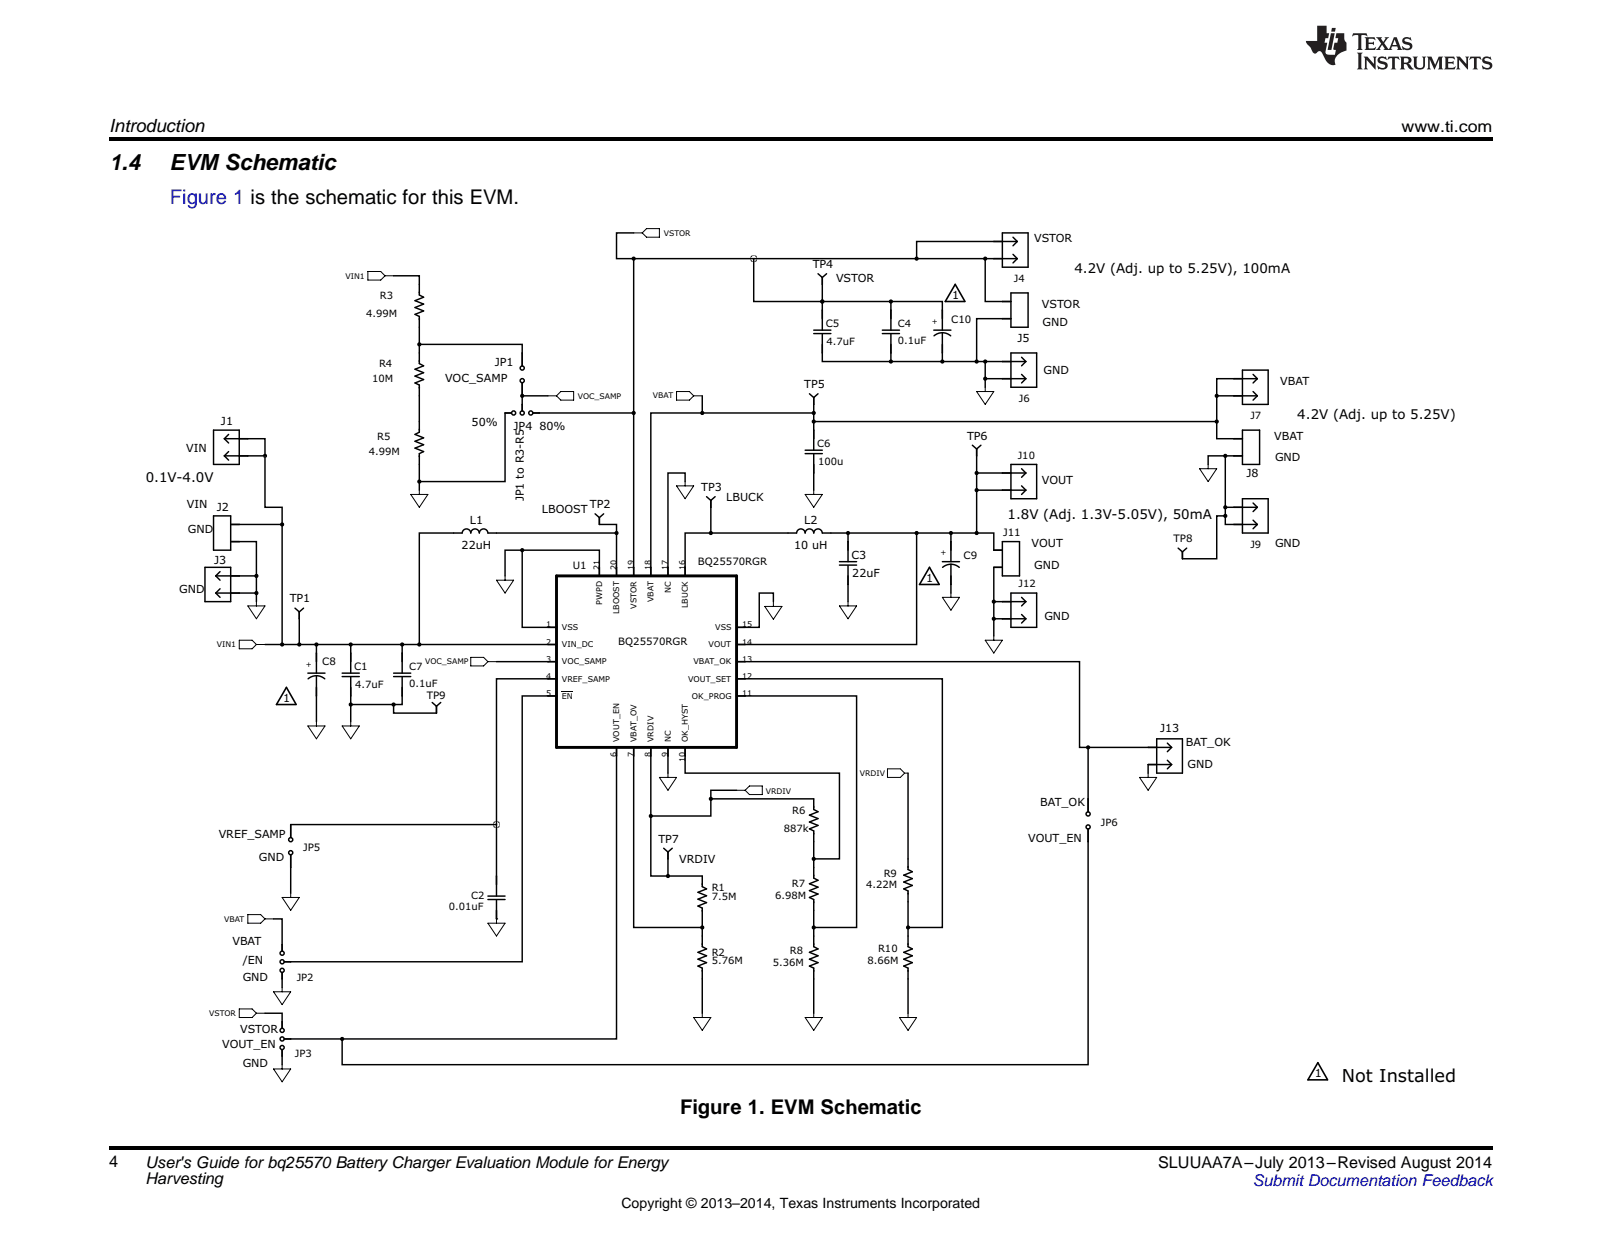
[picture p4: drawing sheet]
<svg xmlns="http://www.w3.org/2000/svg" width="279mm" height="216mm" viewBox="0 0 279 216" stroke-linecap="round" stroke-linejoin="round" font-family="sans-serif">
<g fill="#000">
<path d="M19 24h241.3v.6h-241.3zM72.9 59.8l-.1 .3zM110.2 45.1h.3l-.2 .2zM110.3 44.9l-.1 .2zM110.5 44.8v.6l-.2-.1 .4-.4zM110.3 44.9l.2-.1v.6l.2-.1zM110.7 44.9l.1 .2h-.3zM110.8 45.1l-.1 .2zM143.1 52.6h.3l-.2 .2zM143.2 52.4l-.1 .2zM143.4 52.3v.6l-.2-.1 .4-.4zM143.2 52.4l.2-.1v.6l.2-.1z"/>
<path d="M143.6 52.4l.1 .2h-.3zM143.7 52.6l-.1 .2zM155.1 52.6h.3l-.2 .2zM155.2 52.4l-.1 .2zM155.4 52.3l.2 .1-.4 .4 .2 .1zM155.2 52.4l.4 .4-.2 .1v-.6zM155.4 52.6l.2-.2 .1 .2zM155.7 52.6l-.1 .2zM159.6 45.1h.3l-.2 .2zM159.7 44.9l-.1 .2zM159.9 44.8l.2 .1-.4 .4 .2 .1zM159.7 44.9l.4 .4-.2 .1v-.6z"/>
<path d="M159.9 45.1l.2-.2 .1 .2zM160.2 45.1l-.1 .2zM171.5 45.1h.3l-.2 .2zM171.6 44.9l-.1 .2zM171.8 44.8l.2 .1-.4 .4 .2 .1zM171.6 44.9l.4 .4-.2 .1v-.6zM171.8 45.1l.2-.2 .1 .2zM172.1 45.1l-.1 .2zM72.8 60.1h.3l-.2 .2zM73.1 59.8h.2l-.4 .5 .2 .1zM72.9 59.8l.4 .5-.2 .1v-.6zM73.1 60.1l.2-.3 .1 .3z"/>
<path d="M73.4 60.1l-.1 .2zM90.8 69h.3l-.2 .2zM90.9 68.8l-.1 .2zM91.1 68.7v.6l-.2-.1 .4-.4zM90.9 68.8l.2-.1v.6l.2-.1zM91.1 69l.2-.2 .1 .2zM91.4 69l-.1 .2zM110.2 72h.3l-.2 .2zM110.3 71.8l-.1 .2zM110.5 71.7v.6l-.2-.1 .4-.4zM110.3 71.8l.2-.1v.6l.2-.1zM110.7 71.8l.1 .2h-.3z"/>
<path d="M110.8 72l-.1 .2zM122.2 72h.3l-.2 .2zM122.3 71.8l-.1 .2zM122.5 71.7l.2 .1-.4 .4 .2 .1zM122.3 71.8l.4 .4-.2 .1v-.6zM122.5 72l.2-.2 .1 .2zM122.8 72l-.1 .2zM141.6 72h.3l-.2 .2zM141.6 73.5h.3l-.2 .2zM141.7 71.8l-.1 .2zM141.9 71.7v.6l-.2-.1 .4-.4zM141.7 73.3l-.1 .2z"/>
<path d="M141.9 73.2v.6l-.2-.1 .4-.4zM141.7 71.8l.2-.1v.6l.2-.1zM142.1 71.8l.1 .2h-.3zM141.7 73.3l.2-.1v.6l.2-.1zM141.9 73.5l.2-.2 .1 .2zM142.2 72l-.1 .2zM142.2 73.5l-.1 .2zM155.1 63h.3l-.2 .3zM155.2 62.8l-.1 .2zM155.4 62.8v.5h-.2l.4-.5zM155.2 62.8h.2v.5h.2zM155.4 63l.2-.2 .1 .2z"/>
<path d="M155.7 63l-.1 .3zM164.1 63h.3l-.3 .3zM164.1 62.8v.2zM164.4 62.8v.5h-.3l.5-.5zM164.1 62.8h.3v.5h.2zM164.6 62.8v.2h-.2zM164.6 63v.3zM170 63h.3l-.2 .3zM170.1 62.8l-.1 .2zM170.3 62.8v.5h-.2l.4-.5zM170.1 62.8h.2v.5h.2zM170.5 62.8l.1 .2h-.3z"/>
<path d="M170.6 63l-.1 .3zM171.5 66h.3l-.2 .2zM171.5 63h.3l-.2 .3zM171.6 65.8l-.1 .2zM171.8 65.7l.2 .1-.4 .4 .2 .1zM171.6 62.8l-.1 .2zM171.8 62.8h.2l-.4 .5h.2zM171.6 65.8l.4 .4-.2 .1v-.6zM171.8 66l.2-.2 .1 .2zM171.6 62.8l.4 .5h-.2v-.5zM171.8 63l.2-.2 .1 .2zM172.1 66l-.1 .2z"/>
<path d="M172.1 63l-.1 .3zM211.9 73.5h.3l-.2 .2zM211.9 69h.3l-.2 .2zM212 73.3l-.1 .2zM212.2 73.2l.2 .1-.4 .4 .2 .1zM212 68.8l-.1 .2zM212.2 68.7l.2 .1-.4 .4 .2 .1zM212 73.3l.4 .4-.2 .1v-.6zM212.2 73.5l.2-.2 .1 .2zM212 68.8l.4 .4-.2 .1v-.6zM212.2 69l.2-.2 .1 .2zM212.5 73.5l-.1 .2z"/>
<path d="M212.5 69l-.1 .2zM213.4 79.5h.3l-.2 .2zM213.5 79.3l-.1 .2zM213.5 79.3l.4 .4h-.4l.2 .1v-.6zM213.7 79.5l.2-.2 .1 .2zM213.7 79.2l.2 .1zM214 79.5l-.1 .2zM48.9 91.5h.3l-.2 .2zM49 91.3l-.1 .2zM49.2 91.2l.2 .1-.4 .4 .2 .1zM49 91.3l.4 .4-.2 .1v-.6zM49.2 91.5l.2-.2 .1 .2z"/>
<path d="M49.5 91.5l-.1 .2zM72.8 84h.3l-.2 .2zM72.9 83.8l-.1 .2zM73.1 83.7l.2 .1-.4 .4 .2 .1zM72.9 83.8l.4 .4-.2 .1v-.6zM73.1 84l.2-.2 .1 .2zM73.4 84l-.1 .2zM90.8 95.9h.3l-.2 .3zM90.9 95.7l-.1 .2zM91.1 95.7v.5h-.2l.4-.5zM90.9 95.7h.2v.5h.2zM91.1 95.9l.2-.2 .1 .2z"/>
<path d="M91.4 95.9l-.1 .3zM123.7 93h.3l-.2 .2zM124 92.7v.6l-.2-.1 .4-.5zM123.8 92.7h.2v.6l.2-.1zM124.3 93l-.1 .2zM159.9 92.7h.2l-.4 .5 .2 .1zM159.7 92.7l.4 .5-.2 .1v-.6zM170 82.5h.3l-.2 .2zM170 85.5h.3l-.2 .2zM170.1 82.3l-.1 .2zM170.3 82.2v.6l-.2-.1 .4-.4zM170.3 92.7v.6l-.2-.1 .4-.5z"/>
<path d="M170.1 85.3l-.1 .2zM170.3 85.2v.6l-.2-.1 .4-.4zM170.1 82.3l.2-.1v.6l.2-.1zM170.3 82.5l.2-.2 .1 .2zM170.1 92.7h.2v.6l.2-.1zM170.1 85.3l.2-.1v.6l.2-.1zM170.5 85.3l.1 .2h-.3zM170.6 82.5l-.1 .2zM170.6 85.5l-.1 .2zM213.4 90h.3l-.2 .2zM213.4 88.5h.3l-.2 .2zM213.5 89.8l-.1 .2z"/>
<path d="M213.5 89.8l.4 .4h-.4l.2 .1v-.6zM213.5 88.3l-.1 .2zM213.5 88.3l.4 .4h-.4l.2 .1v-.6zM213.7 90l.2-.2 .1 .2zM213.7 88.5l.2-.2 .1 .2zM213.7 89.7l.2 .1zM214 90l-.1 .2zM213.7 88.2l.2 .1zM214 88.5l-.1 .2zM44.4 100.4h.3l-.2 .2zM44.4 103.4h.3l-.2 .2zM44.5 100.2l-.1 .2z"/>
<path d="M44.7 100.1l.2 .1-.4 .4 .2 .1zM44.5 103.2l-.1 .2zM44.7 103.1l.2 .1-.4 .4 .2 .1zM44.5 100.2l.4 .4-.2 .1v-.6zM44.7 100.4l.2-.2 .1 .2zM44.5 103.2l.4 .4-.2 .1v-.6zM44.7 103.4l.2-.2 .1 .2zM45 100.4l-.1 .2zM45 103.4l-.1 .2zM48.9 112.4h.3l-.2 .2zM49 112.2l-.1 .2zM49.2 112.1l.2 .1-.4 .4 .2 .1z"/>
<path d="M49 112.2l.2-.1v.6l.2-.1zM49.4 112.2l.1 .2h-.3zM49.5 112.4l-.1 .2zM51.9 112.4h.3l-.2 .2zM52 112.2l-.1 .2zM52.2 112.1v.6l-.2-.1 .4-.4zM52 112.2l.2-.1v.6l.2-.1zM52.4 112.2l.1 .2h-.3zM52.5 112.4l-.1 .2zM54.9 112.4h.3l-.2 .2zM55 112.2l-.1 .2zM55.2 112.1l.2 .1-.4 .4 .2 .1z"/>
<path d="M55 112.2l.2-.1v.6l.2-.1zM55.4 112.2l.1 .2h-.3zM55.5 112.4l-.1 .2zM60.9 112.4h.3l-.2 .2zM61 112.2l-.1 .2zM61.2 112.1l.2 .1-.4 .4 .2 .1zM61 112.2l.2-.1v.6l.2-.1zM61.4 112.2l.1 .2h-.3zM61.5 112.4l-.1 .2zM69.8 112.4h.3l-.2 .2zM69.9 112.2l-.1 .2zM70.1 112.1l.3 .1-.5 .4 .2 .1z"/>
<path d="M69.9 112.2l.2-.1v.6l.3-.1zM70.4 112.2v.2h-.3zM70.4 112.4v.2zM72.8 112.4h.3l-.2 .2zM72.9 112.2l-.1 .2zM73.1 112.1l.2 .1-.4 .4 .2 .1zM72.9 112.2l.2-.1v.6l.2-.1zM73.3 112.2l.1 .2h-.3zM73.4 112.4l-.1 .2zM173.1 104.7l.2 .2h-.3l.1 .2 .2-.2h-.3zM173.1 107.7l-.1 .2h.3l-.2 .2-.1-.2h.3zM173.3 104.9v.3l-.2-.1z"/>
<path d="M173.3 104.9l-.2 .2zM173.3 107.9v.3l-.2-.1zM173.3 107.9l-.2 .2zM173.1 104.7l.2-.1v.3zM173.1 104.7l.2 .2zM173.1 107.7l.2-.1v.3zM173.1 107.7l.2 .2zM173.3 104.9v.3zM173.3 104.9l.2 .2-.2 .1 .2-.1zM173.3 104.6l.2 .1-.2 .2zM173.3 107.9v.3zM173.3 107.9l.2 .2-.2 .1 .2-.1z"/>
<path d="M173.3 107.6l.2 .1-.2 .2zM173.3 104.9h.3l-.1 .2zM173.3 107.9h.3l-.1 .2zM173.5 104.7l-.1 .2zM173.5 107.7l-.1 .2zM173.5 104.7l.1 .2zM173.5 107.7l.1 .2zM60.9 122.9h.3l-.2 .2zM61 122.7l-.1 .2zM61.2 122.6v.6l-.2-.1 .4-.4zM61 122.7l.4 .4-.2 .1v-.6zM61.4 122.7l.1 .2h-.3z"/>
<path d="M61.5 122.9l-.1 .2zM68.4 122.9h.2l-.2 .2zM68.4 122.7v.2zM68.6 122.6v.6l-.2-.1 .5-.4zM68.4 122.7l.2-.1v.6l.3-.1zM68.6 122.9l.3-.2v.2zM68.9 122.9v.2zM123.7 139.3h.3l-.2 .2zM123.8 139.1l-.1 .2zM124 139v.6l-.2-.1 .4-.4zM123.8 139.1l.4 .4-.2 .1v-.6zM124 139.3l.2-.2 .1 .2z"/>
<path d="M124.3 139.3l-.1 .2zM189.5 130.3h.3l-.2 .3zM189.6 130.1l-.1 .2zM189.8 130v.6h-.2l.4-.5zM189.6 130.1l.2-.1v.6h.2zM190 130.1l.1 .2h-.3zM190.1 130.3l-.1 .3zM113.2 142.3h.3l-.2 .2zM113.3 142.1l-.1 .2zM113.5 142l.2 .1-.4 .4 .2 .1zM113.3 142.1l.4 .4-.2 .1v-.6zM113.7 142.1l.1 .2h-.3z"/>
<path d="M113.8 142.3l-.1 .2zM116.2 152.8h.3l-.2 .2zM116.3 152.6l-.1 .2zM116.5 152.5l.2 .1-.4 .4 .2 .1zM116.3 152.6l.2-.1v.6l.2-.1zM116.5 152.8l.2-.2 .1 .2zM116.8 152.8l-.1 .2zM141.6 149.8h.3l-.2 .2zM141.7 149.6l-.1 .2zM141.9 149.5v.6l-.2-.1 .4-.4zM141.7 149.6l.2-.1v.6l.2-.1zM141.9 149.8l.2-.2 .1 .2z"/>
<path d="M142.2 149.8l-.1 .2zM122.2 161.7h.3l-.2 .3zM122.3 161.5l-.1 .2zM122.5 161.5h.2l-.4 .5h.2zM122.3 161.5l.4 .5h-.2v-.5zM122.5 161.7l.2-.2 .1 .2zM122.8 161.7l-.1 .3zM141.6 161.7h.3l-.2 .3zM141.7 161.5l-.1 .2zM141.9 161.5v.5h-.2l.4-.5zM141.7 161.5h.2v.5h.2zM142.1 161.5l.1 .2h-.3z"/>
<path d="M142.2 161.7l-.1 .3zM158.1 161.7h.3l-.2 .3zM158.2 161.5l-.1 .2zM158.4 161.5h.2l-.4 .5h.2zM158.2 161.5h.2v.5h.2zM158.4 161.7l.2-.2 .1 .2zM158.7 161.7l-.1 .3zM59.4 181.2h.3l-.2 .2zM59.5 181l-.1 .2zM59.7 180.9l.2 .1-.4 .4 .2 .1zM59.5 181l.2-.1v.6l.2-.1zM59.9 181l.1 .2h-.3z"/>
<path d="M60 181.2l-.1 .2zM19 200h241.3v.6h-241.3z"/>
<path d="M143.1 52.6l.1 .2 .2-.2zM143.6 52.4l.1 .2h-.3zM143.1 52.6a.36 .36 0 0 1 .7 0 .36 .36 0 0 1-.7 0zM143.4 52.3l.2 .1-.4 .4 .2 .1zM143.2 52.4l.2-.1v.6l.2-.1zM143.7 52.6l-.1 .2zM143.2 52.4l-.1 .2z"/>
<path d="M45.9 79.5l.1 .2 .2-.2zM46.2 79.5l.2-.2 .1 .2zM45.9 79.5a.36 .36 0 0 1 .7 0 .36 .36 0 0 1-.7 0zM46.2 79.2l.2 .1-.4 .4 .2 .1zM46 79.3l.2-.1v.6l.2-.1zM46.5 79.5l-.1 .2zM46 79.3l-.1 .2z"/>
<circle cx="110.5" cy="45.1" r=".36"/>
<circle cx="131.5" cy="45.1" r=".02"/>
<circle cx="143.4" cy="52.6" r=".36"/>
<circle cx="155.4" cy="52.6" r=".36"/>
<circle cx="159.9" cy="45.1" r=".36"/>
<circle cx="171.8" cy="45.1" r=".36"/>
<circle cx="73.1" cy="60.1" r=".36"/>
<circle cx="91.1" cy="69" r=".36"/>
<circle cx="110.5" cy="72" r=".36"/>
<circle cx="122.5" cy="72" r=".36"/>
<circle cx="141.9" cy="72" r=".36"/>
<circle cx="141.9" cy="73.5" r=".36"/>
<circle cx="155.4" cy="63" r=".36"/>
<circle cx="164.4" cy="63" r=".36"/>
<circle cx="170.3" cy="63" r=".36"/>
<circle cx="171.8" cy="66" r=".36"/>
<circle cx="171.8" cy="63" r=".36"/>
<circle cx="212.2" cy="73.5" r=".36"/>
<circle cx="212.2" cy="69" r=".36"/>
<circle cx="213.7" cy="79.5" r=".36"/>
<circle cx="49.2" cy="91.5" r=".36"/>
<circle cx="73.1" cy="84" r=".36"/>
<circle cx="91.1" cy="95.9" r=".36"/>
<circle cx="107.5" cy="93" r=".36"/>
<circle cx="124" cy="93" r=".36"/>
<circle cx="147.9" cy="93" r=".02"/>
<circle cx="147.9" cy="93" r=".36"/>
<circle cx="159.9" cy="93" r=".36"/>
<circle cx="165.8" cy="93" r=".36"/>
<circle cx="170.3" cy="85.5" r=".36"/>
<circle cx="170.3" cy="82.5" r=".36"/>
<circle cx="170.3" cy="93" r=".36"/>
<circle cx="213.7" cy="88.5" r=".36"/>
<circle cx="213.7" cy="90" r=".36"/>
<circle cx="44.7" cy="103.4" r=".36"/>
<circle cx="44.7" cy="100.4" r=".36"/>
<circle cx="49.2" cy="112.4" r=".36"/>
<circle cx="52.2" cy="112.4" r=".36"/>
<circle cx="55.2" cy="112.4" r=".36"/>
<circle cx="61.2" cy="112.4" r=".36"/>
<circle cx="70.1" cy="112.4" r=".36"/>
<circle cx="73.1" cy="112.4" r=".36"/>
<circle cx="173.3" cy="107.9" r=".36"/>
<circle cx="173.3" cy="104.9" r=".36"/>
<circle cx="61.2" cy="122.9" r=".36"/>
<circle cx="68.6" cy="122.9" r=".36"/>
<circle cx="124" cy="139.3" r=".36"/>
<circle cx="189.8" cy="130.3" r=".36"/>
<circle cx="86.6" cy="143.8" r=".02"/>
<circle cx="113.5" cy="142.3" r=".36"/>
<circle cx="116.5" cy="152.8" r=".36"/>
<circle cx="141.9" cy="149.8" r=".36"/>
<circle cx="122.5" cy="161.7" r=".36"/>
<circle cx="141.9" cy="161.7" r=".36"/>
<circle cx="158.4" cy="161.7" r=".36"/>
<circle cx="59.7" cy="181.2" r=".36"/>
</g>
<path d="M168.2 52.6h-3.3l1.7-3 1.7 3M163.8 101.9h-3.4l1.7-3 1.7 3M51.6 122.9h-3.4l1.8-3 1.7 3M231.5 188.3h-3.4l1.7-3 1.7 3" fill="none" stroke="#000" stroke-width=".28"/>
<g fill="none" stroke="#000" stroke-width=".25">
<path d="M68.6 48.1h4.5v3.3l.8 .4-1.5 .6 1.5 .6-1.5 .6 1.5 .6-1.5 .6 .7 .4v8.2l.8 .4-1.5 .6 1.5 .6-1.5 .6 1.5 .6-1.5 .6 .7 .3v8.3l-.7 .4 1.5 .6-1.5 .6 1.5 .6-1.5 .6 1.5 .6-.8 .3v6.4M110.5 40.6h-3v4.5h3M110.5 45.1h66.9M110.5 45.1v55.3M131.5 45.1v7.5h23.9M141.9 57.6h3M141.9 58.2h3M142.7 47.7l.7 .7M143.4 58.3v4.7h12M143.4 48.4v9.2M144.2 47.7l-.8 .7M153.9 57.6h3"/>
<path d="M153.9 58.2h3M155.4 52.6h9v5M155.4 52.6v5M155.4 58.3v4.7M162.9 57.6h2.9M162.9 58.6a2.21 2.21 0 0 1 2.9 0M164.4 58v5M171.8 45.1v7.5h4.5M174.8 40.6h4.5v6h-4.5zM176.3 55.6h-6v7.4M176.3 51.1h3v6h-3zM176.7 44.4l.7 .7"/>
<path d="M176.7 41.4l.7 .7M177.4 42.1h-17.5v3M177.4 45.1l-.7 .8M177.4 42.1l-.7 .8M37.2 75h4.5v6h-4.5zM39.1 76.5h7.1v3M39.1 79.5h7.1M39.1 76.5l.8 .8M39.1 79.5l.8 .7M39.9 75.8l-.8 .7M39.9 78.8l-.8 .7M46.2 79.5v9h3v3"/>
<path d="M73.1 60.1h18v3.7M89.2 72h-1.1v12h-15M91.1 69h.1M91.1 66.8v4.9M91.1 69h4.5M92.9 72h17.6M122.5 72h-9v28.4M122.5 69v3M122.5 72h19.4M140.4 78.5h3M140.4 79.1h3M141.2 68.7l.7 .6"/>
<path d="M141.9 69.3v9.2M141.9 79.2v6.3M141.9 73.5h70.3M142.7 68.7l-.8 .6M155.4 63h23.5M169.6 77.6l.7 .7M170.3 78.3v14.7M171.1 77.6l-.8 .7M171.8 66h7.1M171.8 63v4.5M176.3 61.6h4.5v5.9h-4.5zM178.2 65.3l.7 .7"/>
<path d="M178.2 62.3l.7 .7M178.9 66l-.7 .8M178.9 63l-.7 .8M212.2 73.5v3h4.5M212.2 69h7.1M212.2 69v4.5M213.7 79.5h-3v1.5M213.7 79.5h3M213.7 79.5v10.5M216.7 75h3v6h-3zM216.7 64.5h4.5v6h-4.5zM218.5 68.3l.8 .7"/>
<path d="M218.5 65.3l.8 .7M219.3 66h-7.1v3M219.3 69l-.8 .8M219.3 66l-.8 .8M35.7 98.9h4.5v6h-4.5zM37.2 90h3v5.9h-3zM38.4 99.7l-.8 .7M40.2 94.5h4.5v5.9M40.2 91.5h9M49.2 91.5v20.9M91.1 95.9h-3v4.5M91.1 95.9h13.4v4.5"/>
<path d="M91.1 95.9v13.5h6M103.8 89.6l.7 .7M104.5 90.3v1.2h3v1.5M105.3 89.6l-.8 .7M107.5 93h-22.4a.75 .75 0 0 0-.8-.8 .75 .75 0 0 0-.7 .8 .75 .75 0 0 0-.7-.8 .75 .75 0 0 0-.8 .8 .75 .75 0 0 0-.7-.8 .75 .75 0 0 0-.8 .7l-7.5 .1v19.4M107.5 93v7.4M119.5 84v-1.5h-3v17.9M123.2 86.6l.8 .7M124 93l14.9-.1a.75 .75 0 0 1 .8-.7 .75 .75 0 0 1 .7 .8 .75 .75 0 0 1 .8-.8 .75 .75 0 0 1 .7 .8 .75 .75 0 0 1 .8-.8 .75 .75 0 0 1 .7 .8h26.9M124 93h-4.5v7.4M124 87.3v5.7M124.7 86.6l-.7 .7"/>
<path d="M146.4 98h3M146.4 98.6h3M147.9 93v5M147.9 98.6v6.3M159.9 93v19.4h-31.4M164.4 98h2.9M164.4 98.9a2.21 2.21 0 0 1 2.9 0M165.8 93v5M165.8 98.4v5M170.3 93h3v2.9h1.5M170.3 85.5h8.6M170.3 82.5h8.6"/>
<path d="M174.8 94.5h3v5.9h-3zM174.8 98.9h-1.5v12M176.3 81h4.5v6h-4.5zM178.2 84.7l.7 .8M178.2 81.7l.7 .8M178.9 85.5l-.7 .7M178.9 82.5l-.7 .7M205.5 95.6l.7 .6M207 95.6l-.8 .6M213.7 90v1.5h5.6M213.7 90h-1.5v7.4h-6v-1.2M213.7 88.5h5.6"/>
<path d="M216.7 87h4.5v6h-4.5zM218.5 90.7l.8 .8M218.5 87.7l.8 .8M219.3 91.5l-.8 .7M219.3 88.5l-.8 .7M37.6 100.4h7.1M37.6 103.4h7.1M37.6 100.4l.8 .8M37.6 103.4l.8 .8M38.4 102.7l-.8 .7M44.7 100.4v4.5M46.2 112.4h50.9"/>
<path d="M51.4 106.1l.8 .6M52.2 106.7v5.7M52.9 106.1l-.7 .6M53.7 117.4h3M53.7 118.4a2.21 2.21 0 0 1 2.9 0M55.2 112.4v5M55.2 117.8v8.1M59.7 117.4h3M59.7 118h3M61.2 112.4v5M61.2 118.1v7.8M68.6 117.4h3"/>
<path d="M68.6 118h3M70.1 118.1v4.8h-1.5M70.1 112.4v5M86.6 115.4h10.5M97.1 118.4h-10.5v25.4M128.5 118.4h35.9v43.3h-6M128.5 115.4h59.8v14.9h1.5M134.9 104.9v-1.5h-2.5v6h-3.9M173.3 107.9h5.6M173.3 104.9h5.6M176.3 103.4h4.5v6h-4.5zM178.2 107.2l.7 .7"/>
<path d="M178.2 104.2l.7 .7M178.9 107.9l-.7 .8M178.9 104.9l-.7 .8M61.2 122.9h7.4M68.6 122.9v1.5h7.5v-1.2M75.4 122.5l.7 .7M76.9 122.5l-.8 .7M97.1 121.4h-6v46.3h-41.5M107.5 130.3v50.9h-47.8M110.5 130.3v31.4h12M113.5 130.3v12M116.5 130.3v4.5"/>
<path d="M119.5 130.3v4.5h26.9v15h-4.5M124 139.3v3h-10.5M124 139.3h17.9v1.9l.8 .4-1.5 .6 1.5 .6-1.5 .6 1.5 .6-1.5 .5 .7 .4v8.2l.8 .4-1.5 .6 1.5 .6-1.5 .6 1.5 .6-1.5 .6 .7 .4v8.2l.8 .4-1.5 .6 1.5 .6-1.5 .6 1.5 .6-1.5 .6 .7 .3v7.9M128.5 137.8h-4.5v1.5M128.5 121.4h20.9v40.3h-7.5M158.4 134.8v16.8l.7 .4-1.5 .6 1.5 .6-1.5 .6 1.5 .6-1.5 .6 .8 .4v9.7l.7 .4-1.5 .6 1.5 .6-1.5 .6 1.5 .6-1.5 .6 .8 .3v7.9M189.8 130.3h14.5M189.8 130.3v11.3M201.7 128.8h4.5v6h-4.5zM203.6 132.6l.7 .7M203.6 129.6l.7 .7M204.3 133.3h-4.1v1.5"/>
<path d="M204.3 133.3l-.7 .8M204.3 130.3l-.7 .8M50.7 149v6.8M85.1 156.3h3M85.1 156.9h3M86.6 143.8h-35.9v2.2M86.6 143.8v12.5M86.6 157v3.3M113.5 142.3v10.5h3M115.8 147.9l.7 .7M116.5 152.8h6v1.8l.7 .4-1.5 .6 1.5 .6-1.5 .6 1.5 .6-1.5 .6 .8 .4v6.7l.7 .4-1.5 .6 1.5 .6-1.5 .6 1.5 .6-1.5 .6 .8 .3v7.9M116.5 148.6v4.2"/>
<path d="M117.2 147.9l-.7 .7M189.8 144.5v41.2h-130.1v-4.5M46.2 176.7h3v2.6M47.7 160.3h1.5v5.5M49.2 169.6v2.6M86.6 160.3h.1M49.2 183v2.7M49.6 181.2h10.1"/>
<circle cx="89.6" cy="72" r=".36"/>
<circle cx="91.1" cy="64.2" r=".36"/>
<circle cx="91.1" cy="72" r=".36"/>
<circle cx="91.1" cy="66.4" r=".36"/>
<circle cx="92.6" cy="72" r=".36"/>
<circle cx="50.7" cy="148.7" r=".36"/>
<circle cx="50.7" cy="146.4" r=".36"/>
<circle cx="189.8" cy="141.9" r=".36"/>
<circle cx="189.8" cy="144.2" r=".36"/>
<circle cx="49.2" cy="166.2" r=".36"/>
<circle cx="49.2" cy="169.2" r=".36"/>
<circle cx="49.2" cy="167.7" r=".36"/>
<circle cx="49.2" cy="179.7" r=".36"/>
<circle cx="49.2" cy="182.7" r=".36"/>
<circle cx="49.2" cy="181.2" r=".36"/>
</g>
<path d="M97.1 100.4h31.4v29.9h-31.4z" fill="none" stroke="#000" stroke-width=".51"/>
<path d="M98 120.5h1.9v.1h-1.9z" fill-rule="evenodd" fill="#000"/>
<g fill="none" stroke="#000" stroke-width=".17">
<path d="M64.2 47.3h2.2l.8 .8-.8 .7h-2.2zM67.2 48.1h1.4M110.5 40.6h1.5M112 40.6l.8-.7h2.2v1.5h-2.2zM95.6 69h1.5M97.8 68.3h2.2v1.5h-2.2l-.7-.8zM118 68.3h2.2l.8 .7-.8 .8h-2.2zM121 69h1.5M170.3 68.3h3l-1.5 2.2zM171.8 67.5v.8M71.6 86.2h3l-1.5 2.3zM73.1 85.5v.7"/>
<path d="M118 84.7h3l-1.5 2.3zM119.5 84v.7M140.4 86.2h3l-1.5 2.3zM141.9 85.5v.7M209.2 81.7h3l-1.5 2.3zM210.7 81v.7M41.7 111.7h2.3l.7 .7-.7 .7h-2.3zM43.2 105.7h3l-1.5 2.2zM44.7 104.9v.8M44.7 112.4h1.5M82.1 114.6h2.2l.8 .8-.8 .7h-2.2zM85.1 115.4h1.5"/>
<path d="M86.6 101.2h3l-1.5 2.2zM88.1 100.4v.8M133.4 105.8h3l-1.5 2.2zM134.9 105v.8M146.4 105.7h3l-1.5 2.2zM147.9 104.9v.8M164.4 104.2h2.9l-1.5 2.2zM165.8 103.4v.8M171.8 111.7h3l-1.5 2.2zM173.3 110.9v.8M53.7 126.6h3l-1.5 2.2zM55.2 125.9v.7"/>
<path d="M59.7 126.6h3l-1.5 2.2zM61.2 125.9v.7M115 135.6h3l-1.5 2.2zM116.5 134.8v.8M128.5 137.8h1.5M130.7 137.1h2.2v1.5h-2.2l-.7-.8zM154.8 134.1h2.2l.8 .7-.8 .8h-2.2zM157.8 134.8h.6M198.7 135.6h3l-1.5 2.2zM200.2 134.8v.8M43.2 159.5h2.3l.7 .8-.7 .7h-2.3zM49.2 156.5h3l-1.5 2.3z"/>
<path d="M50.7 155.8v.7M41.7 176h2.3l.7 .7-.7 .7h-2.3zM44.7 176.7h1.5M46.2 160.3h1.5M47.7 173h3l-1.5 2.2zM49.2 172.2v.8M85.1 161h3l-1.5 2.2zM86.6 160.3v.7M121 177.4h3l-1.5 2.3zM122.5 176.7v.7M140.4 177.4h3l-1.5 2.3zM141.9 176.7v.7"/>
<path d="M156.9 177.4h3l-1.5 2.3zM158.4 176.7v.7M47.7 186.4h3l-1.5 2.3zM49.2 185.7v.7"/>
</g>
<g fill="none" stroke="#000" stroke-width="1.1">
<circle cx="131.5" cy="45.1" r=".02"/>
<circle cx="86.6" cy="143.8" r=".02"/>
</g>
<g fill="#231f20">
<path d="M236 5.8l-.1 .6a.77 .77 0 0 1 1-.1v2.1l-.2 .3h.9l-.2-.3 .1-2.3a.99 .99 0 0 1 1 .3l-.2-.6zM238 6.5l.2 .4v1.5l-.2 .3h1.8l.2-.5a1.12 1.12 0 0 1-1.3 .2v-.7h.6l.3 .2v-.7l-.3 .2h-.6v-.5l.2-.1a.96 .96 0 0 1 1 .2l-.2-.5zM240 6.5l.9 1.1-.9 1.1h.8l-.2-.2 .4-.7 .5 .7-.2 .2h1.5l-.2-.2 .2-.4h.9l.1 .4-.2 .2h1l-.3-.3-.7-1.9h-.5l-.9 2.1-.8-1.1 .9-1h-.8l.1 .1v.2l-.4 .5-.3-.6 .1-.2zM243.2 6.9l.4 .9h-.7zM244.8 6.6a.63 .63 0 0 0-.2 .7 .63 .63 0 0 0 .6 .4l.6 .2 .1 .2a.75 .75 0 0 1-.7 .4 .75 .75 0 0 1-.6-.5l.1 .7 .2-.1a.89 .89 0 0 0 1 .1 .89 .89 0 0 0 .4-.9 1.4 1.4 0 0 0-1.2-.6l-.1-.3a1.04 1.04 0 0 1 1.2 .2l-.2-.6-.2 .1-.4-.1zM236.7 9.2l.2 .3v2.2l-.2 .4h1l-.3-.4v-2.2l.3-.3zM237.8 9.9l.3 .3v1.5l-.3 .4h.8l-.2-.4v-1.3l1.5 1.7v-1.9l.2-.3h-.7l.2 .3v.9l-1.1-1.2zM240.5 10a.62 .62 0 0 0-.2 .7 .62 .62 0 0 0 .6 .4l.6 .2 .1 .2a.76 .76 0 0 1-.7 .4 .76 .76 0 0 1-.7-.5l.2 .7 .2-.1a.89 .89 0 0 0 .9 .1 .89 .89 0 0 0 .5-.9 1.4 1.4 0 0 0-1.2-.6l-.1-.3a1.04 1.04 0 0 1 1.2 .1l-.2-.5-.2 .1-.5-.2zM242.2 9.9l-.2 .6a.61 .61 0 0 1 .8-.3v1.5l-.2 .4h.9l-.2-.4v-1.5a.63 .63 0 0 1 .7 .3l-.1-.6zM244.1 9.9l.3 .3v1.5l-.3 .4h1l-.2-.2-.1-.7h.3a.93 .93 0 0 1 .6 .7 .61 .61 0 0 0 .9 .1l-1-.9a.58 .58 0 0 0 .6-.6 .58 .58 0 0 0-.5-.6zM244.9 10.2l.1-.1a.45 .45 0 0 1 .5 .1 .45 .45 0 0 1 .1 .5l-.1 .2h-.7zM246.4 9.9l.2 .2a2.17 2.17 0 0 0 .3 1.9 .99 .99 0 0 0 1.6-.7v-1.1l.2-.3h-.7l.2 .2a1.92 1.92 0 0 1-.2 1.7 .6 .6 0 0 1-.9-.5v-1.1l.2-.3zM248.9 9.9l.2 .3v1.5l-.2 .4h.7l-.2-.4v-1.4l.8 1.8 .8-1.8v1.4l-.2 .4h.9l-.2-.4v-1.5l.2-.3h-.8l-.6 1.4-.6-1.4zM251.9 9.9l.2 .3v1.5l-.2 .4h1.8l.1-.6a1.12 1.12 0 0 1-1.2 .3v-.7h.5l.4 .1v-.6l-.4 .2h-.5v-.5l.2-.2a.96 .96 0 0 1 .9 .3l-.1-.5zM254 9.9l.2 .3v1.5l-.2 .4h.7l-.2-.4v-1.3l1.5 1.7v-1.9l.2-.3h-.7l.2 .3v.9l-1.1-1.2zM256.4 9.9l-.1 .6a.61 .61 0 0 1 .7-.3l.1 1.5-.3 .4h1l-.3-.4 .1-1.5a.63 .63 0 0 1 .7 .3l-.1-.6zM258.7 10a.62 .62 0 0 0-.2 .7 .62 .62 0 0 0 .6 .4l.6 .2 .1 .2a.76 .76 0 0 1-.7 .4 .76 .76 0 0 1-.6-.5l.1 .7 .2-.1a.89 .89 0 0 0 1 .1 .89 .89 0 0 0 .4-.9 1.4 1.4 0 0 0-1.2-.6l-.1-.3a1.04 1.04 0 0 1 1.2 .1l-.1-.5-.2 .1-.5-.2z"/>
<path d="M229.7 4.5v2.6h-1.9v.4l.8 .9a.91 .91 0 0 0 1 .9 .56 .56 0 0 1 .5-.4 .56 .56 0 0 1 .5 .3l.4 .8a1.66 1.66 0 0 0 1.9 1.3 1.68 1.68 0 0 1 1-2.1l.9-.4v-1.4a1.52 1.52 0 0 1-.4-1.6h-1.3l-.2 .9h.5l-.2 .8h-.5l-.1 .9v.2l.4 .1-.2 .9a1.93 1.93 0 0 1-1.6-.3l.3-1.8h-.5l.2-.8h.4l.2-.9h-.4v-1.3zM232.1 5.8l-.6 2.9h.7l.6-2.9zM232.3 4.9l-.1 .6h.6l.2-.6z"/>
</g>
<g font-size="3.9">
<text x="19" y="29.6">1.4</text>
<text x="29.6" y="29.6">EVM Schematic</text>
</g>
<text font-size="3.5" fill="#00f" x="29.6" y="35.6">Figure 1 is the schematic for this EVM.</text>
<text font-size="3.5" x="118.6" y="194.3">Figure 1. EVM Schematic</text>
<text font-size="3.2" x="19" y="23">Introduction</text>
<text font-size="3.1" x="234" y="188.6">Not Installed</text>
<g font-size="2.8">
<text x="244.4" y="23">www.ti.com</text>
<text x="19" y="203.5">4</text>
<text x="25.4" y="203.6">User's Guide for bq25570 Battery Charger Evaluation Module for Energy</text>
<text x="202" y="203.6">SLUUAA7A–July 2013–Revised August 2014</text>
<text x="25.4" y="206.4">Harvesting</text>
</g>
<text font-size="2.8" fill="#00f" x="218.5" y="206.9">Submit Documentation Feedback</text>
<text font-size="2.5" x="108.4" y="210.7">Copyright © 2013–2014, Texas Instruments Incorporated</text>
<g font-size="2.3">
<text x="187.4" y="47.6">4.2V (Adj. up to 5.25V), 100mA</text>
<text x="226.3" y="73.1">4.2V (Adj. up to 5.25V)</text>
<text x="25.4" y="84">0.1V-4.0V</text>
<text x="175.7" y="90.6">1.8V (Adj. 1.3V-5.05V), 50mA</text>
</g>
<g font-size="1.9">
<text x="141.7" y="46.7">TP4</text>
<text x="180.4" y="42.3">VSTOR</text>
<text x="145.8" y="49.1">VSTOR</text>
<text x="166" y="52.1">1</text>
<text x="181.7" y="53.6">VSTOR</text>
<text x="177.5" y="59.6">J5</text>
<text x="181.8" y="56.9">GND</text>
<text x="86.3" y="63.8">JP1</text>
<text x="182" y="65.1">GND</text>
<text x="77.6" y="66.6">VOC_SAMP</text>
<text x="140.3" y="67.7">TP5</text>
<text x="223.3" y="67.1">VBAT</text>
<text x="38.5" y="74.1">J1</text>
<text x="82.3" y="74.3">50%</text>
<text x="89.6" y="75">JP4</text>
<text x="94.1" y="75">80%</text>
<text x="168.7" y="76.7">TP6</text>
<text x="222.2" y="76.8">VBAT</text>
<text x="32.5" y="78.8">VIN</text>
<text x="217.4" y="83.2">J8</text>
<text x="222.4" y="80.4">GND</text>
<text x="32.6" y="88.6">VIN</text>
<text x="37.8" y="89.1">J2</text>
<text x="91.4" y="87.4" transform="rotate(-90 91.4 87.4)">JP1 to R3-R5</text>
<text x="94.5" y="89.5">LBOOST</text>
<text x="102.9" y="88.6">TP2</text>
<text x="122.3" y="85.6">TP3</text>
<text x="126.7" y="87.4">LBUCK</text>
<text x="181.7" y="84.4">VOUT</text>
<text x="32.8" y="93">GND</text>
<text x="80.5" y="95.8">22uH</text>
<text x="81.9" y="91.3">L1</text>
<text x="138.5" y="95.8">10 uH</text>
<text x="140.3" y="91.3">L2</text>
<text x="179.9" y="95.4">VOUT</text>
<text x="222.4" y="95.4">GND</text>
<text x="37.3" y="98.3">J3</text>
<text x="148.5" y="97.4">C3</text>
<text x="148.6" y="100.6">22uF</text>
<text x="161.6" y="101.4">1</text>
<text x="180.4" y="99.2">GND</text>
<text x="31.3" y="103.4">GND</text>
<text x="50.5" y="105.1">TP1</text>
<text x="182.1" y="108.1">GND</text>
<text x="49.4" y="122.3">1</text>
<text x="202.3" y="127.7">J13</text>
<text x="206.8" y="130">BAT_OK</text>
<text x="207.1" y="133.9">GND</text>
<text x="181.4" y="140.5">BAT_OK</text>
<text x="38.1" y="146.2">VREF_SAMP</text>
<text x="114.8" y="146.9">TP7</text>
<text x="179.3" y="146.8">VOUT_EN</text>
<text x="45.2" y="150.2">GND</text>
<text x="118.4" y="150.5">VRDIV</text>
<text x="40.5" y="164.9">VBAT</text>
<text x="42.3" y="171.2">GND</text>
<text x="42.3" y="168.2">/EN</text>
<text x="38.7" y="182.7">VOUT_EN</text>
<text x="41.9" y="180.1">VSTOR</text>
<text x="42.3" y="186.1">GND</text>
<text x="229.3" y="187.8">1</text>
</g>
<g font-size="1.8">
<text x="144" y="57.1">C5</text>
<text x="165.9" y="56.3">C10</text>
<text x="174.9" y="93.6">J11</text>
<text x="204.7" y="94.6">TP8</text>
<text x="99.9" y="99.2">U1</text>
<text x="121.7" y="98.5">BQ25570RGR</text>
<text x="168.1" y="97.4">C9</text>
<text x="107.8" y="112.4">BQ25570RGR</text>
<text x="56.2" y="116">C8</text>
<text x="61.8" y="116.9">C1</text>
<text x="74.4" y="122">TP9</text>
<text x="52.9" y="148.5">JP5</text>
</g>
<g font-size="1.7">
<text x="66.3" y="52.1">R3</text>
<text x="176.8" y="49.2">J4</text>
<text x="63.9" y="55.3">4.99M</text>
<text x="156.6" y="57.1">C4</text>
<text x="66.1" y="63.9">R4</text>
<text x="144.2" y="60.2">4.7uF</text>
<text x="156.6" y="60.1">0.1uF</text>
<text x="64.9" y="66.6">10M</text>
<text x="177.7" y="70.1">J6</text>
<text x="65.8" y="76.7">R5</text>
<text x="218.1" y="73.1">J7</text>
<text x="64.3" y="79.3">4.99M</text>
<text x="142.5" y="78">C6</text>
<text x="142.7" y="81.1">100u</text>
<text x="177.5" y="80">J10</text>
<text x="218.1" y="95.5">J9</text>
<text x="177.7" y="102.4">J12</text>
<text x="71.3" y="116.9">C7</text>
<text x="71.3" y="119.9">0.1uF</text>
<text x="61.9" y="120">4.7uF</text>
<text x="138.2" y="142">R6</text>
<text x="192" y="144">JP6</text>
<text x="136.7" y="145.1">887k</text>
<text x="124.1" y="155.5">R1</text>
<text x="138.1" y="154.7">R7</text>
<text x="151" y="154.9">4.22M</text>
<text x="154.1" y="152.9">R9</text>
<text x="78.3" y="158.8">0.01uF</text>
<text x="82.2" y="156.8">C2</text>
<text x="124.1" y="157">7.5M</text>
<text x="135.2" y="156.8">6.98M</text>
<text x="124.1" y="166.7">R2</text>
<text x="137.7" y="166.4">R8</text>
<text x="153.1" y="166.1">R10</text>
<text x="51.7" y="171.2">JP2</text>
<text x="124.1" y="168.2">5.76M</text>
<text x="134.8" y="168.5">5.36M</text>
<text x="151.3" y="168.1">8.66M</text>
<text x="51.4" y="184.3">JP3</text>
</g>
<g font-size="1.4">
<text x="115.8" y="41.1">VSTOR</text>
<text x="60.3" y="48.6">VIN1</text>
<text x="100.8" y="69.5">VOC_SAMP</text>
<text x="113.9" y="69.5">VBAT</text>
<text x="104.5" y="99.4" transform="rotate(-90 104.5 99.4)">21</text>
<text x="107.5" y="99.5" transform="rotate(-90 107.5 99.5)">20</text>
<text x="110.5" y="99.5" transform="rotate(-90 110.5 99.5)">19</text>
<text x="113.5" y="99.5" transform="rotate(-90 113.5 99.5)">18</text>
<text x="116.5" y="99.5" transform="rotate(-90 116.5 99.5)">17</text>
<text x="119.5" y="99.5" transform="rotate(-90 119.5 99.5)">16</text>
<text x="105" y="105.4" transform="rotate(-90 105 105.4)">PWPD</text>
<text x="108" y="107.1" transform="rotate(-90 108 107.1)">LBOOST</text>
<text x="111" y="106.2" transform="rotate(-90 111 106.2)">VSTOR</text>
<text x="114" y="105" transform="rotate(-90 114 105)">VBAT</text>
<text x="117" y="103.3" transform="rotate(-90 117 103.3)">NC</text>
<text x="120" y="106.1" transform="rotate(-90 120 106.1)">LBUCK</text>
<text x="37.8" y="112.9">VIN1</text>
<text x="95.3" y="109.4">1</text>
<text x="95.3" y="112.4">2</text>
<text x="98" y="109.9">VSS</text>
<text x="98" y="112.9">VIN_DC</text>
<text x="123.6" y="112.9">VOUT</text>
<text x="124.8" y="109.9">VSS</text>
<text x="129.4" y="112.4">14</text>
<text x="129.4" y="109.4">15</text>
<text x="74.1" y="115.9">VOC_SAMP</text>
<text x="95.3" y="115.4">3</text>
<text x="95.3" y="118.4">4</text>
<text x="98" y="115.9">VOC_SAMP</text>
<text x="98" y="118.9">VREF_SAMP</text>
<text x="120" y="118.9">VOUT_SET</text>
<text x="120.9" y="115.9">VBAT_OK</text>
<text x="129.4" y="118.4">12</text>
<text x="129.4" y="115.4">13</text>
<text x="95.3" y="121.4">5</text>
<text x="98" y="121.9">EN</text>
<text x="120.7" y="121.9">OK_PROG</text>
<text x="129.4" y="121.4">11</text>
<text x="108" y="129.4" transform="rotate(-90 108 129.4)">VOUT_EN</text>
<text x="111" y="129.4" transform="rotate(-90 111 129.4)">VBAT_OV</text>
<text x="114" y="129.4" transform="rotate(-90 114 129.4)">VRDIV</text>
<text x="117" y="129.4" transform="rotate(-90 117 129.4)">NC</text>
<text x="120" y="129.4" transform="rotate(-90 120 129.4)">OK_HYST</text>
<text x="107.5" y="132.1" transform="rotate(-90 107.5 132.1)">6</text>
<text x="110.5" y="132.1" transform="rotate(-90 110.5 132.1)">7</text>
<text x="113.5" y="132.1" transform="rotate(-90 113.5 132.1)">8</text>
<text x="116.5" y="132.1" transform="rotate(-90 116.5 132.1)">9</text>
<text x="119.5" y="132.9" transform="rotate(-90 119.5 132.9)">10</text>
<text x="150" y="135.4">VRDIV</text>
<text x="133.6" y="138.4">VRDIV</text>
<text x="39.1" y="160.8">VBAT</text>
<text x="36.5" y="177.1">VSTOR</text>
</g>
<g font-size="1.3">
<text x="162.5" y="56.5">+</text>
<text x="164" y="96.8">+</text>
<text x="53.4" y="116.3">+</text>
</g>
</svg>
